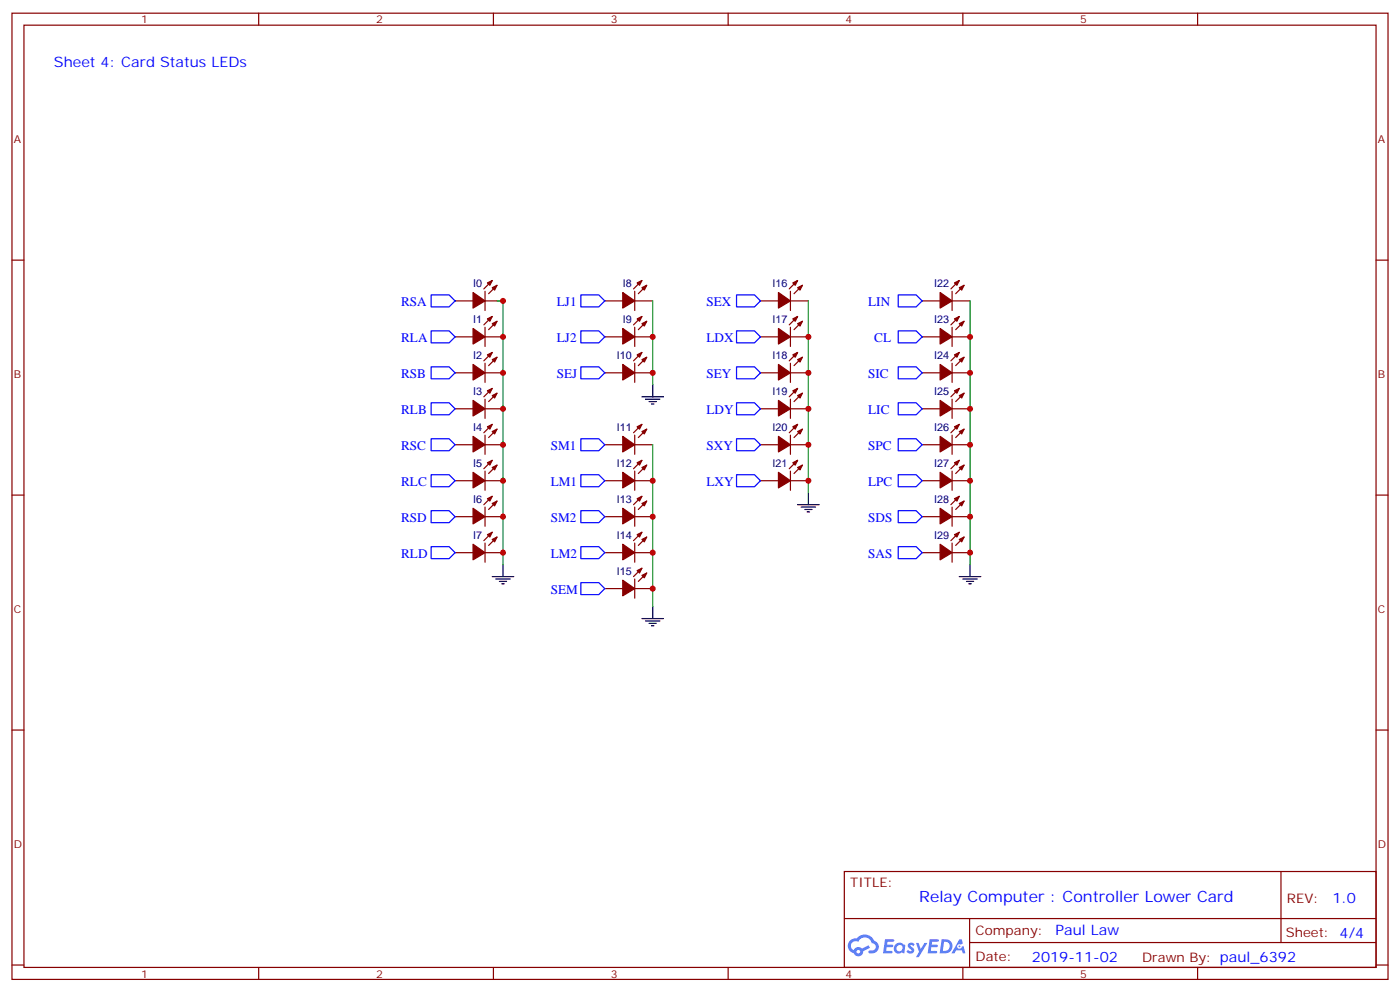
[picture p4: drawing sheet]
<svg xmlns="http://www.w3.org/2000/svg" width="412mm" height="292mm" viewBox="0 0 412 292" stroke-linecap="round" stroke-linejoin="round" font-family="sans-serif">
<g fill="none" stroke="#870000" stroke-width=".35">
<path d="M3.5 3.9h405.4v284.3h-405.4zM7.1 7.4h398.2v277.3h-398.2zM76.2 3.9v3.5M145.3 3.9v3.5M214.5 3.9v3.5M283.6 3.9v3.5M352.8 3.9v3.5M3.5 76.6h3.6M405.3 76.6h3.6M3.5 145.7h3.6M405.3 145.7h3.6M3.5 214.8h3.6"/>
<path d="M405.3 214.8h3.6M248.7 256.5h156.6v28.2h-156.6zM377.3 256.5v20.9M248.7 270.3h156.5M285.6 277.4h119.6M285.6 270.3v14.1M3.5 284h3.6M76.2 284.7v3.5M145.3 284.7v3.5M214.5 284.7v3.5M283.6 284.7v3.5M352.8 284.7v3.5"/>
<path d="M405.3 284h3.6"/>
</g>
<g fill="#5487ff">
<path d="M267.7 277.6a1.22 1.22 0 0 1 1.7 .3l-.4 .6a.47 .47 0 0 0-.3-.4 .47 .47 0 0 0-.5 .2l.1 .2a1.14 1.14 0 0 1 .8 1.8 1.14 1.14 0 0 1-1.9-.1l-.2-.1 .5-.6 .7 .4a.29 .29 0 0 0 .3-.2 .29 .29 0 0 0-.2-.3 1.04 1.04 0 0 1-.6-1.8z"/>
<path d="M260.7 276.4h2.4l.3 .2-.2 .5h-1.8l-.1 .9h1.5l.3 .4-.3 .3h-1.6l-.2 1.1 1.7 .1 .2 .3-.2 .3-2.6 .1z"/>
<path d="M273.8 276.4h2.4l.3 .2-.1 .5h-1.8l-.2 .9h1.6l.3 .4-.4 .3h-1.6l-.1 1.1 1.7 .1 .2 .3-.2 .3h-2.6z"/>
<path d="M282.6 276.4h.7l.3 1.3-.6 .3a.69 .69 0 0 0-1 .2 .69 .69 0 0 0 .4 1 .69 .69 0 0 0 .9-.6l.5-.3 .6 2.2h-.8l-.2-.8h-1.8l-.5 .8h-.8z"/>
<path d="M269.8 277.5h.8l.6 1.8 1.1-1.8h.9l-2.6 4.2h-.8l.9-1.6z"/>
<path d="M277.4 276.4l-.6 4.2h1.3a2.11 2.11 0 0 0 2.5-2.2 2.11 2.11 0 0 0-2.5-2zM278.1 277.1a1.39 1.39 0 0 1 1.7 1.5 1.39 1.39 0 0 1-1.8 1.2h-.3z"/>
<path d="M263.7 278a1.54 1.54 0 0 0-.1 2.2 1.54 1.54 0 0 0 2.2 .1l.6 .3 .3-2.3-.2-.3h-.4a1.49 1.49 0 0 0-2.4 0zM264 279a.94 .94 0 0 1 1.8 0 .94 .94 0 0 1-1.8 0z"/>
<path d="M250.4 276.8a2.18 2.18 0 0 0 1.1 3.7 1.44 1.44 0 0 0 1.6 .9 1.44 1.44 0 0 0 1.2-1.5l2-1-.5-.7-1.9 1a1.47 1.47 0 0 0-2.4 .4 1.39 1.39 0 0 1-.7-1.9 1.39 1.39 0 0 1 2-.5 2.12 2.12 0 0 1 2.2-1.3 2.12 2.12 0 0 1 1.9 1.7 1.14 1.14 0 0 1 1.1 1.4 1.14 1.14 0 0 1-1.7 .7 .43 .43 0 0 0-.5 .4 .43 .43 0 0 0 .4 .5 1.98 1.98 0 0 0 2.5-1.3 1.98 1.98 0 0 0-1.2-2.5 3.1 3.1 0 0 0-5.3-.7l-.9 .1zM252.3 280.1a.55 .55 0 0 1 1.1 0 .55 .55 0 0 1-1.1 0z"/>
<circle cx="282.6" cy="278.5" r=".26"/>
</g>
<g fill="none" stroke="#870000" stroke-width=".35">
<path d="M134.1 88.5h5.2M134.1 99.1h5.2M142.9 85.7v5.7M142.9 96.3v5.7M142.9 88.5h5.3M142.9 99.1h5.3M145 82.5l-2.5 2.5M145 93.1l-2.5 2.5M146.4 84l-2.5 2.4M146.4 94.5l-2.5 2.5M178.2 88.5h5.2M178.2 99.1h5.2"/>
<path d="M187 88.5h5.3M187 99.1h5.3M187 85.7v5.7M187 96.3v5.7M189.1 82.5l-2.5 2.5M189.1 93.1l-2.5 2.5M190.5 84l-2.5 2.4M190.5 94.5l-2.5 2.5M224 88.5h5.3M224 99.1h5.3M232.8 88.5h5.3M232.8 99.1h5.3"/>
<path d="M232.8 85.7v5.7M232.8 96.3v5.7M234.9 82.5l-2.4 2.5M234.9 93.1l-2.4 2.5M236.4 84l-2.5 2.4M236.4 94.5l-2.5 2.5M271.6 88.5h5.3M271.6 99.1h5.3M280.5 88.5h5.3M280.5 99.1h5.3M280.5 85.7v5.7M280.5 96.3v5.7"/>
<path d="M282.6 82.5l-2.5 2.5M282.6 93.1l-2.5 2.5M284 84l-2.5 2.4M284 94.5l-2.5 2.5M134.1 109.7h5.2M142.9 106.9v5.6M142.9 117.5v5.6M142.9 109.7h5.3M145 103.7l-2.5 2.5M145 114.3l-2.5 2.5M146.4 105.1l-2.5 2.5M146.4 115.7l-2.5 2.5"/>
<path d="M178.2 109.7h5.2M187 109.7h5.3M187 106.9v5.6M189.1 103.7l-2.5 2.5M190.5 105.1l-2.5 2.5M224 109.7h5.3M232.8 109.7h5.3M232.8 106.9v5.6M232.8 117.5v5.6M234.9 103.7l-2.4 2.5M234.9 114.3l-2.4 2.5M236.4 105.1l-2.5 2.5"/>
<path d="M236.4 115.7l-2.5 2.5M271.6 109.7h5.3M280.5 109.7h5.3M280.5 106.9v5.6M280.5 117.5v5.6M282.6 103.7l-2.5 2.5M282.6 114.3l-2.5 2.5M284 105.1l-2.5 2.5M284 115.7l-2.5 2.5M134.1 120.3h5.2M134.1 130.9h5.2M142.9 128.1v5.6"/>
<path d="M142.9 138.6v5.7M142.9 120.3h5.3M142.9 130.9h5.3M145 124.9l-2.5 2.5M145 135.5l-2.5 2.4M146.4 126.3l-2.5 2.5M146.4 136.9l-2.5 2.4M178.2 130.9h5.2M187 130.9h5.3M187 128.1v5.6M187 138.6v5.7M189.1 124.9l-2.5 2.5"/>
<path d="M189.1 135.5l-2.5 2.4M190.5 126.3l-2.5 2.5M190.5 136.9l-2.5 2.4M224 120.3h5.3M224 130.9h5.3M232.8 120.3h5.3M232.8 130.9h5.3M232.8 128.1v5.6M232.8 138.6v5.7M234.9 124.9l-2.4 2.5M234.9 135.5l-2.4 2.4M236.4 126.3l-2.5 2.5"/>
<path d="M236.4 136.9l-2.5 2.4M271.6 120.3h5.3M271.6 130.9h5.3M280.5 120.3h5.3M280.5 130.9h5.3M280.5 128.1v5.6M280.5 138.6v5.7M282.6 124.9l-2.5 2.5M282.6 135.5l-2.5 2.4M284 126.3l-2.5 2.5M284 136.9l-2.5 2.4M134.1 141.5h5.2"/>
<path d="M134.1 152h5.2M142.9 149.2v5.7M142.9 159.8v5.7M142.9 141.5h5.3M142.9 152h5.3M145 146l-2.5 2.5M145 156.6l-2.5 2.5M146.4 147.5l-2.5 2.4M146.4 158l-2.5 2.5M178.2 141.5h5.2M178.2 152h5.2M187 141.5h5.3"/>
<path d="M187 152h5.3M187 149.2v5.7M187 159.8v5.7M189.1 146l-2.5 2.5M189.1 156.6l-2.5 2.5M190.5 147.5l-2.5 2.4M190.5 158l-2.5 2.5M224 141.5h5.3M232.8 141.5h5.3M271.6 141.5h5.3M271.6 152h5.3M280.5 141.5h5.3"/>
<path d="M280.5 152h5.3M280.5 149.2v5.7M280.5 159.8v5.7M282.6 146l-2.5 2.5M282.6 156.6l-2.5 2.5M284 147.5l-2.5 2.4M284 158l-2.5 2.5M134.1 162.6h5.2M142.9 162.6h5.3M178.2 162.6h5.2M178.2 173.2h5.2M187 162.6h5.3"/>
<path d="M187 170.4v5.6M187 173.2h5.3M189.1 167.2l-2.5 2.5M190.5 168.6l-2.5 2.5M271.6 162.6h5.3M280.5 162.6h5.3"/>
</g>
<g fill="#870000" stroke="#870000" stroke-width=".35">
<path d="M145 84.7l1.4-.7-.7 1.4z"/>
<path d="M143.6 83.3l1.4-.8-.7 1.5z"/>
<path d="M139.3 86.1l3.6 2.4-3.6 2.2z"/>
<path d="M145 95.2l1.4-.7-.7 1.5z"/>
<path d="M143.6 93.8l1.4-.7-.7 1.4z"/>
<path d="M139.3 96.7l3.6 2.4-3.6 2.1z"/>
<path d="M145 105.8l1.4-.7-.7 1.4z"/>
<path d="M143.6 104.4l1.4-.7-.7 1.4z"/>
<path d="M139.3 107.2l3.6 2.5-3.6 2.1z"/>
<path d="M145 116.4l1.4-.7-.7 1.4z"/>
<path d="M143.6 115l1.4-.7-.7 1.4z"/>
<path d="M139.3 117.8l3.6 2.5-3.6 2.1z"/>
<path d="M145 127l1.4-.7-.7 1.4z"/>
<path d="M143.6 125.6l1.4-.7-.7 1.4z"/>
<path d="M139.3 128.4l3.6 2.5-3.6 2.1z"/>
<path d="M145 137.6l1.4-.7-.7 1.4z"/>
<path d="M143.6 136.2l1.4-.7-.7 1.4z"/>
<path d="M139.3 139l3.6 2.5-3.6 2.1z"/>
<path d="M145 148.2l1.4-.7-.7 1.4z"/>
<path d="M143.6 146.8l1.4-.8-.7 1.5z"/>
<path d="M139.3 149.6l3.6 2.4-3.6 2.2z"/>
<path d="M145 158.8l1.4-.8-.7 1.5z"/>
<path d="M143.6 157.3l1.4-.7-.7 1.4z"/>
<path d="M139.3 160.2l3.6 2.4-3.6 2.1z"/>
<path d="M189.1 84.7l1.4-.7-.7 1.4z"/>
<path d="M187.7 83.3l1.4-.8-.7 1.5z"/>
<path d="M183.4 86.1l3.6 2.4-3.6 2.2z"/>
<path d="M189.1 95.2l1.4-.7-.7 1.5z"/>
<path d="M187.7 93.8l1.4-.7-.7 1.4z"/>
<path d="M183.4 96.7l3.6 2.4-3.6 2.1z"/>
<path d="M189.1 105.8l1.4-.7-.7 1.4z"/>
<path d="M187.7 104.4l1.4-.7-.7 1.4z"/>
<path d="M183.4 107.2l3.6 2.5-3.6 2.1z"/>
<path d="M189.1 127l1.4-.7-.7 1.4z"/>
<path d="M187.7 125.6l1.4-.7-.7 1.4z"/>
<path d="M183.4 128.4l3.6 2.5-3.6 2.1z"/>
<path d="M189.1 137.6l1.4-.7-.7 1.4z"/>
<path d="M187.7 136.2l1.4-.7-.7 1.4z"/>
<path d="M183.4 139l3.6 2.5-3.6 2.1z"/>
<path d="M189.1 148.2l1.4-.7-.7 1.4z"/>
<path d="M187.7 146.8l1.4-.8-.7 1.5z"/>
<path d="M183.4 149.6l3.6 2.4-3.6 2.2z"/>
<path d="M189.1 158.8l1.4-.8-.7 1.5z"/>
<path d="M187.7 157.3l1.4-.7-.7 1.4z"/>
<path d="M183.4 160.2l3.6 2.4-3.6 2.1z"/>
<path d="M189.1 169.3l1.4-.7-.7 1.4z"/>
<path d="M187.7 167.9l1.4-.7-.7 1.4z"/>
<path d="M183.4 170.7l3.6 2.5-3.6 2.1z"/>
<path d="M234.9 84.7l1.5-.7-.7 1.4z"/>
<path d="M233.5 83.3l1.4-.8-.7 1.5z"/>
<path d="M229.3 86.1l3.5 2.4-3.5 2.2z"/>
<path d="M234.9 95.2l1.5-.7-.7 1.5z"/>
<path d="M233.5 93.8l1.4-.7-.7 1.4z"/>
<path d="M229.3 96.7l3.5 2.4-3.5 2.1z"/>
<path d="M234.9 105.8l1.5-.7-.7 1.4z"/>
<path d="M233.5 104.4l1.4-.7-.7 1.4z"/>
<path d="M229.3 107.2l3.5 2.5-3.5 2.1z"/>
<path d="M234.9 116.4l1.5-.7-.7 1.4z"/>
<path d="M233.5 115l1.4-.7-.7 1.4z"/>
<path d="M229.3 117.8l3.5 2.5-3.5 2.1z"/>
<path d="M234.9 127l1.5-.7-.7 1.4z"/>
<path d="M233.5 125.6l1.4-.7-.7 1.4z"/>
<path d="M229.3 128.4l3.5 2.5-3.5 2.1z"/>
<path d="M234.9 137.6l1.5-.7-.7 1.4z"/>
<path d="M233.5 136.2l1.4-.7-.7 1.4z"/>
<path d="M229.3 139l3.5 2.5-3.5 2.1z"/>
<path d="M282.6 84.7l1.4-.7-.7 1.4z"/>
<path d="M281.2 83.3l1.4-.8-.7 1.5z"/>
<path d="M276.9 86.1l3.6 2.4-3.6 2.2z"/>
<path d="M282.6 95.2l1.4-.7-.7 1.5z"/>
<path d="M281.2 93.8l1.4-.7-.7 1.4z"/>
<path d="M276.9 96.7l3.6 2.4-3.6 2.1z"/>
<path d="M282.6 105.8l1.4-.7-.7 1.4z"/>
<path d="M281.2 104.4l1.4-.7-.7 1.4z"/>
<path d="M276.9 107.2l3.6 2.5-3.6 2.1z"/>
<path d="M282.6 116.4l1.4-.7-.7 1.4z"/>
<path d="M281.2 115l1.4-.7-.7 1.4z"/>
<path d="M276.9 117.8l3.6 2.5-3.6 2.1z"/>
<path d="M282.6 127l1.4-.7-.7 1.4z"/>
<path d="M281.2 125.6l1.4-.7-.7 1.4z"/>
<path d="M276.9 128.4l3.6 2.5-3.6 2.1z"/>
<path d="M282.6 137.6l1.4-.7-.7 1.4z"/>
<path d="M281.2 136.2l1.4-.7-.7 1.4z"/>
<path d="M276.9 139l3.6 2.5-3.6 2.1z"/>
<path d="M282.6 148.2l1.4-.7-.7 1.4z"/>
<path d="M281.2 146.8l1.4-.8-.7 1.5z"/>
<path d="M276.9 149.6l3.6 2.4-3.6 2.2z"/>
<path d="M282.6 158.8l1.4-.8-.7 1.5z"/>
<path d="M281.2 157.3l1.4-.7-.7 1.4z"/>
<path d="M276.9 160.2l3.6 2.4-3.6 2.1z"/>
</g>
<g fill="none" stroke="#000" stroke-width=".35">
<path d="M189.1 116.8h6.3M190.1 117.5h4.3M191.2 118.2h2.1M191.9 118.9h.7M192.3 113.2v3.6M234.9 148.5h6.4M236 149.2h4.2M237.1 149.9h2.1M237.8 150.6h.7M238.1 145v3.5M145 169.7h6.3M146 170.4h4.3"/>
<path d="M147.1 171.1h2.1M147.8 171.8h.7M148.2 166.2v3.5M192.3 178.5v3.5M282.6 169.7h6.3M283.6 170.4h4.3M284.7 171.1h2.1M285.4 171.8h.7M285.8 166.2v3.5M189.1 182h6.3M190.1 182.7h4.3M191.2 183.4h2.1"/>
<path d="M191.9 184.1h.7"/>
</g>
<g fill="none" stroke="#00f" stroke-width=".35">
<path d="M127 86.8h5.3l1.8 1.7-1.8 1.8h-5.3zM127 97.4h5.3l1.8 1.7-1.8 1.8h-5.3zM171.1 86.8h5.3l1.8 1.7-1.8 1.8h-5.3zM171.1 97.4h5.3l1.8 1.7-1.8 1.8h-5.3zM217 86.8h5.2l1.8 1.7-1.8 1.8h-5.2zM217 97.4h5.2l1.8 1.7-1.8 1.8h-5.2zM264.6 86.8h5.3l1.7 1.7-1.7 1.8h-5.3zM264.6 97.4h5.3l1.7 1.7-1.7 1.8h-5.3zM127 107.9h5.3l1.8 1.8-1.8 1.8h-5.3zM127 118.5h5.3l1.8 1.8-1.8 1.8h-5.3zM171.1 107.9h5.3l1.8 1.8-1.8 1.8h-5.3zM217 107.9h5.2l1.8 1.8-1.8 1.8h-5.2z"/>
<path d="M217 118.5h5.2l1.8 1.8-1.8 1.8h-5.2zM264.6 107.9h5.3l1.7 1.8-1.7 1.8h-5.3zM264.6 118.5h5.3l1.7 1.8-1.7 1.8h-5.3zM127 129.1h5.3l1.8 1.8-1.8 1.7h-5.3zM127 139.7h5.3l1.8 1.8-1.8 1.7h-5.3zM171.1 129.1h5.3l1.8 1.8-1.8 1.7h-5.3zM171.1 139.7h5.3l1.8 1.8-1.8 1.7h-5.3zM217 129.1h5.2l1.8 1.8-1.8 1.7h-5.2zM217 139.7h5.2l1.8 1.8-1.8 1.7h-5.2zM264.6 129.1h5.3l1.7 1.8-1.7 1.7h-5.3zM264.6 139.7h5.3l1.7 1.8-1.7 1.7h-5.3zM127 150.3h5.3l1.8 1.7-1.8 1.8h-5.3z"/>
<path d="M171.1 150.3h5.3l1.8 1.7-1.8 1.8h-5.3zM264.6 150.3h5.3l1.7 1.7-1.7 1.8h-5.3zM127 160.9h5.3l1.8 1.7-1.8 1.8h-5.3zM171.1 160.9h5.3l1.8 1.7-1.8 1.8h-5.3zM171.1 171.4h5.3l1.8 1.8-1.8 1.8h-5.3zM264.6 160.9h5.3l1.7 1.7-1.7 1.8h-5.3z"/>
</g>
<path d="M146.4 88.5h1.8v77.7M192.3 88.5v24.7M238.1 88.5v56.5M285.8 88.5v77.7M192.3 130.9v47.6" fill="none" stroke="#008700" stroke-width=".35"/>
<g fill="#c00">
<circle cx="285.8" cy="99.1" r=".88"/>
<circle cx="285.8" cy="109.7" r=".88"/>
<circle cx="285.8" cy="120.3" r=".88"/>
<circle cx="285.8" cy="130.9" r=".88"/>
<circle cx="285.8" cy="141.5" r=".88"/>
<circle cx="285.8" cy="152" r=".88"/>
<circle cx="285.8" cy="162.6" r=".88"/>
<circle cx="238.1" cy="99.1" r=".88"/>
<circle cx="238.1" cy="109.7" r=".88"/>
<circle cx="238.1" cy="120.3" r=".88"/>
<circle cx="238.1" cy="130.9" r=".88"/>
<circle cx="238.1" cy="141.5" r=".88"/>
<circle cx="192.3" cy="99.1" r=".88"/>
<circle cx="192.3" cy="109.7" r=".88"/>
<circle cx="192.3" cy="173.2" r=".88"/>
<circle cx="192.3" cy="162.6" r=".88"/>
<circle cx="148.2" cy="162.6" r=".88"/>
<circle cx="148.2" cy="152" r=".88"/>
<circle cx="148.2" cy="141.5" r=".88"/>
<circle cx="148.2" cy="130.9" r=".88"/>
<circle cx="148.2" cy="120.3" r=".88"/>
<circle cx="148.2" cy="109.7" r=".88"/>
<circle cx="148.2" cy="99.1" r=".88"/>
<circle cx="148.2" cy="88.5" r=".88"/>
<circle cx="192.3" cy="152" r=".88"/>
<circle cx="192.3" cy="141.5" r=".88"/>
</g>
<text font-size="4.6" fill="#00f" x="270.8" y="265.5">Relay Computer : Controller Lower Card</text>
<g font-size="4.2" fill="#00f">
<text x="15.9" y="19.8">Sheet 4: Card Status LEDs</text>
<text x="392.5" y="265.7">1.0</text>
<text x="310.9" y="275.3">Paul Law</text>
<text x="304" y="283.1">2019-11-02</text>
</g>
<g font-size="3.9" fill="#00f">
<text x="118.2" y="90.1">RSA</text>
<text x="164" y="90.1">LJ1</text>
<text x="208.1" y="90.1">SEX</text>
<text x="255.8" y="90.1">LIN</text>
<text x="118.2" y="100.7">RLA</text>
<text x="164" y="100.7">LJ2</text>
<text x="208.1" y="100.7">LDX</text>
<text x="257.5" y="100.7">CL</text>
<text x="118.2" y="111.3">RSB</text>
<text x="164" y="111.3">SEJ</text>
<text x="208.1" y="111.3">SEY</text>
<text x="255.8" y="111.3">SIC</text>
<text x="118.2" y="121.9">RLB</text>
<text x="208.1" y="121.9">LDY</text>
<text x="255.8" y="121.9">LIC</text>
<text x="118.2" y="132.5">RSC</text>
<text x="162.3" y="132.5">SM1</text>
<text x="208.1" y="132.5">SXY</text>
<text x="255.8" y="132.5">SPC</text>
<text x="118.2" y="143.1">RLC</text>
<text x="162.3" y="143.1">LM1</text>
<text x="208.1" y="143.1">LXY</text>
<text x="255.8" y="143.1">LPC</text>
<text x="118.2" y="153.6">RSD</text>
<text x="162.3" y="153.6">SM2</text>
<text x="255.8" y="153.6">SDS</text>
<text x="118.2" y="164.2">RLD</text>
<text x="162.3" y="164.2">LM2</text>
<text x="255.8" y="164.2">SAS</text>
<text x="162.3" y="174.8">SEM</text>
</g>
<g font-size="3.9" fill="#800">
<text x="250.5" y="261.1">TITLE:</text>
<text x="379.1" y="265.7">REV:</text>
<text x="287.4" y="275.3">Company:</text>
<text x="378.7" y="275.9">Sheet: 4/4</text>
<text x="287.4" y="282.9">Date:</text>
<text x="336.4" y="283">Drawn By: paul_6392</text>
</g>
<g font-size="3.2" fill="#800">
<text x="41.6" y="6.9">1</text>
<text x="110.8" y="6.9">2</text>
<text x="179.9" y="6.9">3</text>
<text x="249.1" y="6.9">4</text>
<text x="318.2" y="6.9">5</text>
<text x="4.1" y="42">A</text>
<text x="405.9" y="42">A</text>
<text x="4.1" y="111.1">B</text>
<text x="405.9" y="111.1">B</text>
<text x="4.1" y="180.3">C</text>
<text x="405.9" y="180.3">C</text>
<text x="4.1" y="249.4">D</text>
<text x="405.9" y="249.4">D</text>
<text x="41.6" y="287.7">1</text>
<text x="110.8" y="287.7">2</text>
<text x="179.9" y="287.7">3</text>
<text x="249.1" y="287.7">4</text>
<text x="318.2" y="287.7">5</text>
</g>
<g font-size="3.2" fill="#000080">
<text x="139.4" y="84.4">I0</text>
<text x="183.4" y="84.4">I8</text>
<text x="227.5" y="84.4">I16</text>
<text x="275.2" y="84.4">I22</text>
<text x="139.4" y="95">I1</text>
<text x="183.4" y="95">I9</text>
<text x="227.5" y="95">I17</text>
<text x="275.2" y="95">I23</text>
<text x="139.4" y="105.6">I2</text>
<text x="181.7" y="105.7">I10</text>
<text x="227.5" y="105.6">I18</text>
<text x="275.2" y="105.6">I24</text>
<text x="139.4" y="116.2">I3</text>
<text x="227.5" y="116.2">I19</text>
<text x="275.2" y="116.2">I25</text>
<text x="139.4" y="126.8">I4</text>
<text x="181.7" y="126.8">I11</text>
<text x="227.5" y="126.8">I20</text>
<text x="275.2" y="126.8">I26</text>
<text x="139.4" y="137.3">I5</text>
<text x="181.7" y="137.4">I12</text>
<text x="227.5" y="137.3">I21</text>
<text x="275.2" y="137.3">I27</text>
<text x="139.4" y="147.9">I6</text>
<text x="181.7" y="148">I13</text>
<text x="275.2" y="147.9">I28</text>
<text x="139.4" y="158.5">I7</text>
<text x="181.7" y="158.6">I14</text>
<text x="275.2" y="158.5">I29</text>
<text x="181.7" y="169.2">I15</text>
</g>
</svg>
